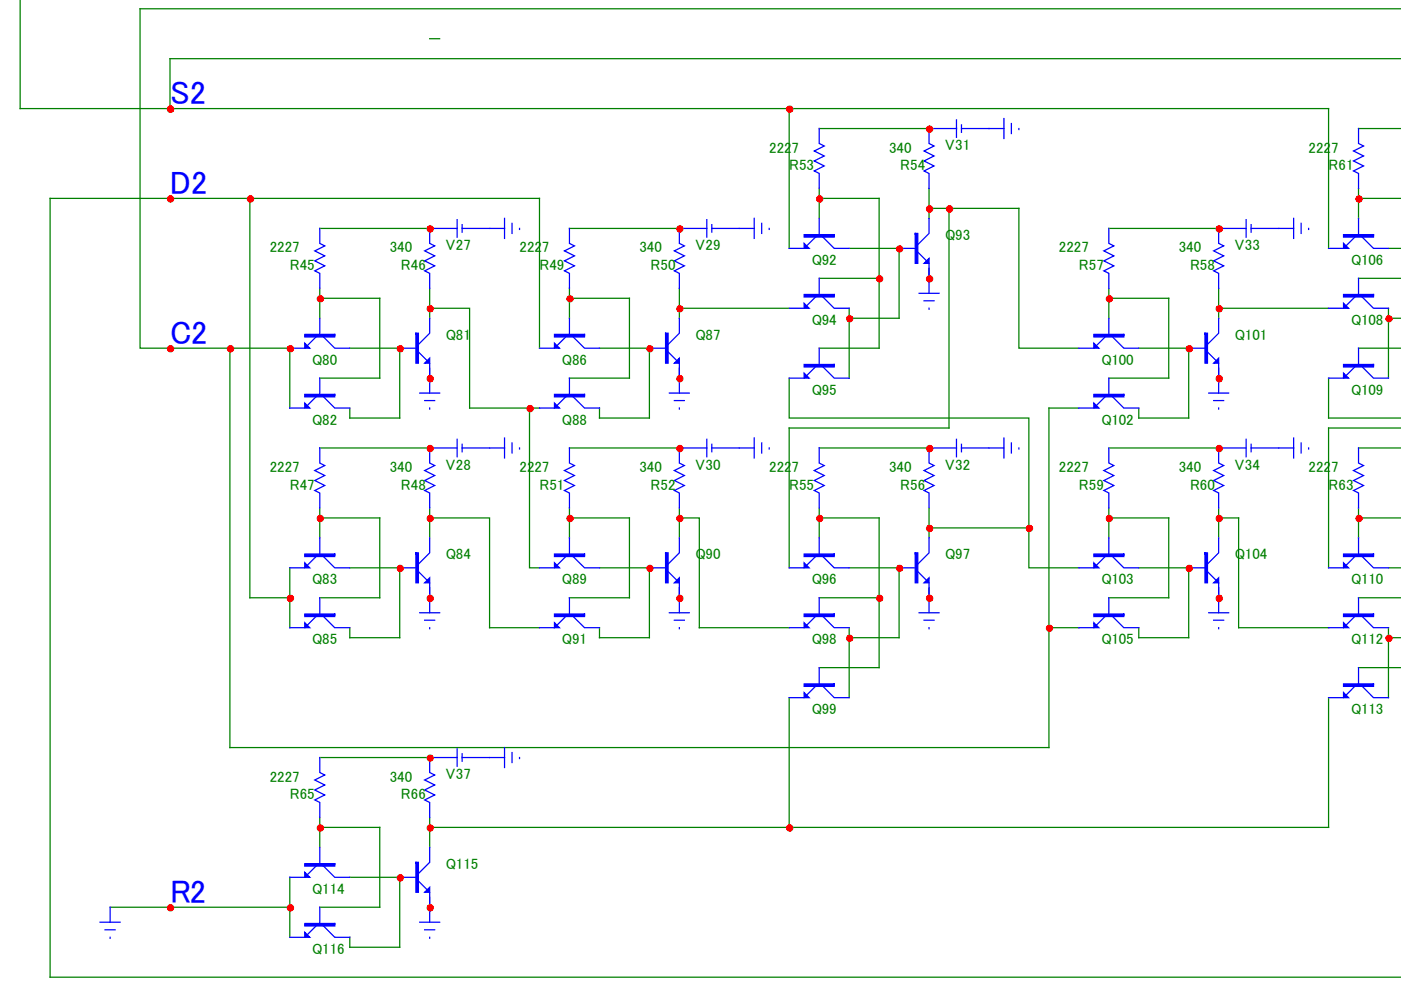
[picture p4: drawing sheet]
<svg xmlns="http://www.w3.org/2000/svg" width="297mm" height="210mm" viewBox="0 0 297 210" stroke-linecap="round" stroke-linejoin="round" font-family="sans-serif">
<g fill="none" stroke="#008000" stroke-width=".26">
<path d="M4.3 -.1v23.1h31.7M91.1 8.2h2.1M297.1 1.9h-267.4v72h31.7v12.7M297.1 12.4h-261.1v10.6M36 23h245.7v29.7M167.3 23v29.7M173.7 40v6.3M173.7 27.3h23.3M197 40v6.3M288 27.3h9.1M288 40v6.3M53 42.1h61.4v31.8"/>
<path d="M67.8 48.5h23.3M120.7 48.5h23.3M173.7 59h12.7v14.9h-12.7M173.7 42.1h12.7v16.9M180 52.7h10.6v14.8h-10.6M197 44.2h19v29.7h12.7M197 56.9v2.1M201.2 44.2v46.6h-33.9v29.6M235.1 48.5h23.3M288 42.1h9.1M288 59h9.1M294.4 52.7h2.7"/>
<path d="M48.7 73.9v84.7h173.7v-72h6.3M67.8 61.2v6.3M67.8 63.3h12.7v16.9h-12.7M74.2 73.9h10.5v14.8h-10.5v-2.1M91.1 65.4h8.5v21.2h12.7v33.8h2.1M91.1 61.2v6.3M91.1 78.1v2.1M120.7 63.3h12.8v16.9h-12.8M120.7 61.2v6.3M127.1 73.9h10.6v14.8h-10.6v-2.1M144 61.2v6.3M144 78.1v2.1"/>
<path d="M144 65.4h23.3M180 65.4v14.8M235.1 63.3h12.7v16.9h-12.7M235.1 61.2v6.3M241.4 73.9h10.6v14.8h-10.6v-2.1M258.4 65.4h23.3M258.4 61.2v6.3M258.4 78.1v2.1M288 73.9h9.1M294.4 67.5h2.7M294.4 65.4v14.8M67.8 95h23.3"/>
<path d="M112.3 86.6h2.1M120.7 95h23.3M167.3 80.2v8.5h50.8v23.3M173.7 95h23.3M235.1 95h23.3M281.7 80.2v8.5h15.4M288 95h9.1M297.1 90.8h-15.4v29.6M67.8 107.7v6.4M67.8 109.9h12.7v16.9h-12.7M91.1 109.9h12.7v23.2h10.6M91.1 107.7v6.4"/>
<path d="M120.7 109.9h12.8v16.9h-12.8M120.7 107.7v6.4M144 109.9h4.3v23.2h19M144 107.7v6.4M173.7 109.9h12.7v16.9M173.7 107.7v6.4M197 107.7v4.3h21.1M197 112v2.1M218.1 112v8.4h10.6M235.1 109.9h12.7v16.9h-12.7M235.1 107.7v6.4M258.4 107.7v2.2h4.2v23.2h19.1"/>
<path d="M258.4 109.9v4.2M288 109.9h9.1M288 107.7v6.4M61.4 133.1v-6.3h-8.4v-84.7h-42.4v165.2h286.5M61.4 120.4v6.4M74.2 120.4h10.5v14.9h-10.5v-2.2M91.1 124.7v2.1M127.1 120.4h10.6v14.9h-10.6v-2.2M144 124.7v2.1M173.7 126.8h12.7v14.8h-12.7M180 120.4h10.6v14.9h-10.6M180 133.1v14.9"/>
<path d="M197 124.7v2.1M222.4 133.1h6.3M241.4 120.4h10.6v14.9h-10.6v-2.2M258.4 124.7v2.1M288 126.8h9.1M294.4 120.4h2.7M294.4 135.3h2.7M294.4 133.1v14.9M167.3 148v27.5M281.7 148v27.5h-114.4M288 141.6h9.1M67.8 173.4v6.3"/>
<path d="M67.8 175.5h12.7v16.9h-12.7M67.8 160.7h23.3M91.1 173.4v2.1h76.2M91.1 175.5v4.2M23.3 192.4h38.1M61.4 186.1v12.7M74.2 186.1h10.5v14.8h-10.5v-2.1M91.1 190.3v2.1"/>
</g>
<g fill="none" stroke="#00f" stroke-width=".26">
<path d="M173.7 27.3v3.1l1 .6-2.1 1 2.1 1.1-2.1 1 2.1 1.1-2.1 1.1 1.1 .5v3.2M202.8 27.3h-5.8v3.1l1 .6-2.1 1 2.1 1.1-2.1 1 2.1 1.1-2.1 1.1 1.1 .5v3.2M202.8 25.4v3.7M203.9 26.5v1.6M203.9 27.3h8.9M212.8 25.1v4.3M214.4 26.2v2.1M216 27.3h.1M288 27.3v3.1l1.1 .6-2.1 1 2.1 1.1-2.1 1 2.1 1.1-2.1 1.1 1 .5v3.2M67.8 48.5v3.1l1.1 .6-2.2 1 2.2 1.1-2.2 1 2.2 1.1-2.2 1 1.1 .6v3.2M96.9 48.5h-5.8v3.1l1.1 .6-2.2 1 2.2 1.1-2.2 1 2.2 1.1-2.2 1 1.1 .6v3.2M96.9 46.6v3.7"/>
<path d="M98 47.6v1.6M98 48.5h9M107 46.3v4.3M108.6 47.4v2.1M110.1 48.5h.1M120.7 48.5v3.1l1.1 .6-2.1 1 2.1 1.1-2.1 1 2.1 1.1-2.1 1 1 .6v3.2M149.9 48.5h-5.9v3.1l1.1 .6-2.1 1 2.1 1.1-2.1 1 2.1 1.1-2.1 1 1 .6v3.2M149.9 46.6v3.7M150.9 48.5h9M150.9 47.6v1.6M159.9 46.3v4.3M161.5 47.4v2.1"/>
<path d="M163.1 48.5h.1M173.2 50l-2.7 2.7h-3.2M173.7 59v3.5M173.7 46.3v3.5M174.2 50l2.7 2.7h3.1M190.6 52.7h3.5M194.3 53.2l2.7 2.7v6.3M197 46.3v3.2l-2.7 2.7M235.1 48.5v3.1l1.1 .6-2.2 1 2.2 1.1-2.2 1 2.2 1.1-2.2 1 1.1 .6v3.2M264.2 48.5h-5.8v3.1l1 .6-2.1 1 2.1 1.1-2.1 1 2.1 1.1-2.1 1 1.1 .6v3.2M264.2 46.6v3.7M265.3 47.6v1.6"/>
<path d="M274.3 46.3v4.3M274.3 48.5h-9M275.9 47.4v2.1M277.4 48.5h.1M287.5 50l-2.6 2.7h-3.2M288 46.3v3.5M288 59v3.5M288.6 50l2.6 2.7h3.2M67.3 71.2l-2.7 2.7h-3.2M67.8 67.5v3.4M68.3 71.2l2.7 2.7h3.2M84.7 73.9h3.5"/>
<path d="M88.5 74.4l2.6 2.6v6.4M91.1 67.5v3.2l-2.6 2.6M120.2 71.2l-2.6 2.7h-3.2M120.7 67.5v3.4M121.3 71.2l2.6 2.7h3.2M137.7 73.9h3.4M141.4 74.4l2.6 2.6v6.4M144 67.5v3.2l-2.6 2.6M173.2 62.7l-2.7 2.7h-3.2M173.2 77.6l-2.7 2.6h-3.2M173.7 73.9v3.4M174.2 62.7l2.7 2.7h3.1"/>
<path d="M174.2 77.6l2.7 2.6h3.1M194.9 62.2h4.2M195.9 63.8h2.1M197 65.4h.1M234.6 71.2l-2.7 2.7h-3.2M235.1 67.5v3.4M235.6 71.2l2.7 2.7h3.1M252 73.9h3.5M255.7 74.4l2.7 2.6v6.4M258.4 67.5v3.2l-2.7 2.6M287.5 62.7l-2.6 2.7h-3.2M287.5 77.6l-2.6 2.6h-3.2"/>
<path d="M288 73.9v3.4M288.6 62.7l2.6 2.7h3.2M288.6 77.6l2.6 2.6h3.2M67.3 83.9l-2.7 2.7h-3.2M67.8 95v3.2l1.1 .5-2.2 1.1 2.2 1.1-2.2 1 2.2 1.1-2.2 1 1.1 .6v3.1M67.8 80.2v3.5M68.3 83.9l2.7 2.7h3.2M89 83.4h4.2M90 85h2.2M91.1 86.6h.1M96.9 95h-5.8v3.2l1.1 .5-2.2 1.1 2.2 1.1-2.2 1 2.2 1.1-2.2 1 1.1 .6v3.1M96.9 93.2v3.7"/>
<path d="M98 94.2v1.6M98 95h9M107 92.9v4.2M108.6 94v2.1M110.1 95h.1M120.2 83.9l-2.6 2.7h-3.2M120.7 95v3.2l1.1 .5-2.1 1.1 2.1 1.1-2.1 1 2.1 1.1-2.1 1 1 .6v3.1M120.7 80.2v3.5M121.3 83.9l2.6 2.7h3.2M141.9 83.4h4.3M143 85h2.1M144 86.6h.1"/>
<path d="M149.9 95h-5.9v3.2l1.1 .5-2.1 1.1 2.1 1.1-2.1 1 2.1 1.1-2.1 1 1 .6v3.1M149.9 93.2v3.7M150.9 95h9M150.9 94.2v1.6M159.9 92.9v4.2M161.5 94v2.1M163.1 95h.1M173.7 95v3.2l1 .5-2.1 1.1 2.1 1.1-2.1 1 2.1 1.1-2.1 1 1.1 .6v3.1M202.8 95h-5.8v3.2l1 .5-2.1 1.1 2.1 1.1-2.1 1 2.1 1.1-2.1 1 1.1 .6v3.1M202.8 93.2v3.7M203.9 94.2v1.6M203.9 95h8.9"/>
<path d="M212.8 92.9v4.2M214.4 94v2.1M216 95h.1M234.6 83.9l-2.7 2.7h-3.2M235.1 95v3.2l1.1 .5-2.2 1.1 2.2 1.1-2.2 1 2.2 1.1-2.2 1 1.1 .6v3.1M235.1 80.2v3.5M235.6 83.9l2.7 2.7h3.1M256.3 83.4h4.2M257.3 85h2.1M258.4 86.6h.1M264.2 95h-5.8v3.2l1 .5-2.1 1.1 2.1 1.1-2.1 1 2.1 1.1-2.1 1 1.1 .6v3.1M264.2 93.2v3.7"/>
<path d="M265.3 94.2v1.6M274.3 92.9v4.2M274.3 95h-9M275.9 94v2.1M277.4 95h.1M288 95v3.2l1.1 .5-2.1 1.1 2.1 1.1-2.1 1 2.1 1.1-2.1 1 1 .6v3.1M67.3 117.8l-2.7 2.6h-3.2M67.8 114.1v3.4M68.3 117.8l2.7 2.6h3.2M91.1 114.1v3.2l-2.6 2.6M120.2 117.8l-2.6 2.6h-3.2M120.7 114.1v3.4"/>
<path d="M121.3 117.8l2.6 2.6h3.2M144 114.1v3.2l-2.6 2.6M173.2 117.8l-2.7 2.6h-3.2M173.7 114.1v3.4M174.2 117.8l2.7 2.6h3.1M197 114.1v3.2l-2.7 2.6M234.6 117.8l-2.7 2.6h-3.2M235.1 114.1v3.4M235.6 117.8l2.7 2.6h3.1M258.4 114.1v3.2l-2.7 2.6M287.5 117.8l-2.6 2.6h-3.2M288 114.1v3.4"/>
<path d="M288.6 117.8l2.6 2.6h3.2M67.3 130.5l-2.7 2.6h-3.2M67.8 126.8v3.4M68.3 130.5l2.7 2.6h3.2M84.7 120.4h3.5M88.5 121l2.6 2.6v6.4M89 130h4.2M90 131.6h2.2M91.1 133.1h.1M120.2 130.5l-2.6 2.6h-3.2M120.7 126.8v3.4M121.3 130.5l2.6 2.6h3.2"/>
<path d="M137.7 120.4h3.4M141.4 121l2.6 2.6v6.4M141.9 130h4.3M143 131.6h2.1M144 133.1h.1M173.2 130.5l-2.7 2.6h-3.2M173.7 126.8v3.4M174.2 130.5l2.7 2.6h3.1M190.6 120.4h3.5M194.3 121l2.7 2.6v6.4M194.9 130h4.2M195.9 131.6h2.1"/>
<path d="M197 133.1h.1M234.6 130.5l-2.7 2.6h-3.2M235.1 126.8v3.4M235.6 130.5l2.7 2.6h3.1M252 120.4h3.5M255.7 121l2.7 2.6v6.4M256.3 130h4.2M257.3 131.6h2.1M258.4 133.1h.1M287.5 130.5l-2.6 2.6h-3.2M288 126.8v3.4M288.6 130.5l2.6 2.6h3.2"/>
<path d="M96.9 158.8v3.7M98 159.9v1.6M107 158.6v4.2M108.6 159.6v2.1M173.2 145.3l-2.7 2.7h-3.2M173.7 141.6v3.5M174.2 145.3l2.7 2.7h3.1M287.5 145.3l-2.6 2.7h-3.2M288 141.6v3.5M288.6 145.3l2.6 2.7h3.2M67.8 160.7v3.2l1.1 .5-2.2 1 2.2 1.1-2.2 1.1 2.2 1-2.2 1.1 1.1 .5v3.2M67.8 179.7v3.5"/>
<path d="M91.1 179.7v3.2l-2.6 2.6M96.9 160.7h-5.8v3.2l1.1 .5-2.2 1 2.2 1.1-2.2 1.1 2.2 1-2.2 1.1 1.1 .5v3.2M98 160.7h9M110.1 160.7h.1M21.2 195.6h4.3M22.3 197.2h2.1M23.3 198.8h.1M23.3 192.4v3.2M67.3 183.4l-2.7 2.7h-3.2M67.3 196.1l-2.7 2.7h-3.2M67.8 192.4v3.5M68.3 183.4l2.7 2.7h3.2"/>
<path d="M68.3 196.1l2.7 2.7h3.2M84.7 186.1h3.5M88.5 186.6l2.6 2.7v6.3M89 195.6h4.2M90 197.2h2.2M91.1 198.8h.1"/>
</g>
<g fill="#00f" stroke="#00f" stroke-width=".26">
<path d="M64.6 70.9v.6h6.4v-.6z" fill-rule="evenodd"/>
<path d="M64.6 72.8l1.1 1.1h-1.1z" fill-rule="evenodd"/>
<path d="M88.2 70.7h.5v6.3h-.5z" fill-rule="evenodd"/>
<path d="M91.1 76v1h-1.1z" fill-rule="evenodd"/>
<path d="M64.6 83.7v.5h6.4v-.5z" fill-rule="evenodd"/>
<path d="M64.6 85.5l1.1 1.1h-1.1z" fill-rule="evenodd"/>
<path d="M64.6 117.5v.5h6.4v-.5z" fill-rule="evenodd"/>
<path d="M64.6 119.4l1.1 1h-1.1z" fill-rule="evenodd"/>
<path d="M88.2 117.3h.5v6.3h-.5z" fill-rule="evenodd"/>
<path d="M91.1 122.6v1h-1.1z" fill-rule="evenodd"/>
<path d="M64.6 130.2v.6h6.4v-.6z" fill-rule="evenodd"/>
<path d="M64.6 132.1l1.1 1h-1.1z" fill-rule="evenodd"/>
<path d="M117.6 70.9v.6h6.3v-.6z" fill-rule="evenodd"/>
<path d="M117.6 72.8l1 1.1h-1z" fill-rule="evenodd"/>
<path d="M141.1 70.7h.5v6.3h-.5z" fill-rule="evenodd"/>
<path d="M144 76v1h-1z" fill-rule="evenodd"/>
<path d="M117.6 83.7v.5h6.3v-.5z" fill-rule="evenodd"/>
<path d="M117.6 85.5l1 1.1h-1z" fill-rule="evenodd"/>
<path d="M117.6 117.5v.5h6.3v-.5z" fill-rule="evenodd"/>
<path d="M117.6 119.4l1 1h-1z" fill-rule="evenodd"/>
<path d="M141.1 117.3h.5v6.3h-.5z" fill-rule="evenodd"/>
<path d="M144 122.6v1h-1z" fill-rule="evenodd"/>
<path d="M117.6 130.2v.6h6.3v-.6z" fill-rule="evenodd"/>
<path d="M117.6 132.1l1 1h-1z" fill-rule="evenodd"/>
<path d="M170.5 49.8v.5h6.4v-.5z" fill-rule="evenodd"/>
<path d="M170.5 51.6l1.1 1.1h-1.1z" fill-rule="evenodd"/>
<path d="M194.1 49.5h.5v6.4h-.5z" fill-rule="evenodd"/>
<path d="M195.9 55.9l1.1-1.1v1.1z" fill-rule="evenodd"/>
<path d="M170.5 62.5v.5h6.4v-.5z" fill-rule="evenodd"/>
<path d="M170.5 64.3l1.1 1.1h-1.1z" fill-rule="evenodd"/>
<path d="M170.5 77.3v.5h6.4v-.5z" fill-rule="evenodd"/>
<path d="M170.5 79.1l1.1 1.1h-1.1z" fill-rule="evenodd"/>
<path d="M170.5 117.5v.5h6.4v-.5z" fill-rule="evenodd"/>
<path d="M170.5 119.4l1.1 1h-1.1z" fill-rule="evenodd"/>
<path d="M194.1 117.3h.5v6.3h-.5z" fill-rule="evenodd"/>
<path d="M197 122.6v1h-1.1z" fill-rule="evenodd"/>
<path d="M170.5 130.2v.6h6.4v-.6z" fill-rule="evenodd"/>
<path d="M170.5 132.1l1.1 1h-1.1z" fill-rule="evenodd"/>
<path d="M170.5 145.1v.5h6.4v-.5z" fill-rule="evenodd"/>
<path d="M170.5 146.9l1.1 1.1h-1.1z" fill-rule="evenodd"/>
<path d="M231.9 70.9v.6h6.4v-.6z" fill-rule="evenodd"/>
<path d="M231.9 72.8l1.1 1.1h-1.1z" fill-rule="evenodd"/>
<path d="M255.5 70.7h.5v6.3h-.5z" fill-rule="evenodd"/>
<path d="M258.4 76v1h-1.1z" fill-rule="evenodd"/>
<path d="M231.9 83.7v.5h6.4v-.5z" fill-rule="evenodd"/>
<path d="M231.9 85.5l1.1 1.1h-1.1z" fill-rule="evenodd"/>
<path d="M231.9 117.5v.5h6.4v-.5z" fill-rule="evenodd"/>
<path d="M231.9 119.4l1.1 1h-1.1z" fill-rule="evenodd"/>
<path d="M255.5 117.3h.5v6.3h-.5z" fill-rule="evenodd"/>
<path d="M258.4 122.6v1h-1.1z" fill-rule="evenodd"/>
<path d="M231.9 130.2v.6h6.4v-.6z" fill-rule="evenodd"/>
<path d="M231.9 132.1l1.1 1h-1.1z" fill-rule="evenodd"/>
<path d="M284.9 49.8v.5h6.3v-.5z" fill-rule="evenodd"/>
<path d="M284.9 51.6l1 1.1h-1z" fill-rule="evenodd"/>
<path d="M284.9 62.5v.5h6.3v-.5z" fill-rule="evenodd"/>
<path d="M284.9 64.3l1 1.1h-1z" fill-rule="evenodd"/>
<path d="M284.9 77.3v.5h6.3v-.5z" fill-rule="evenodd"/>
<path d="M284.9 79.1l1 1.1h-1z" fill-rule="evenodd"/>
<path d="M284.9 117.5v.5h6.3v-.5z" fill-rule="evenodd"/>
<path d="M284.9 119.4l1 1h-1z" fill-rule="evenodd"/>
<path d="M284.9 130.2v.6h6.3v-.6z" fill-rule="evenodd"/>
<path d="M284.9 132.1l1 1h-1z" fill-rule="evenodd"/>
<path d="M284.9 145.1v.5h6.3v-.5z" fill-rule="evenodd"/>
<path d="M284.9 146.9l1 1.1h-1z" fill-rule="evenodd"/>
<path d="M64.6 183.2v.5h6.4v-.5z" fill-rule="evenodd"/>
<path d="M64.6 185l1.1 1.1h-1.1z" fill-rule="evenodd"/>
<path d="M88.2 182.9h.5v6.4h-.5z" fill-rule="evenodd"/>
<path d="M91.1 188.2v1.1h-1.1z" fill-rule="evenodd"/>
<path d="M64.6 195.9v.5h6.4v-.5z" fill-rule="evenodd"/>
<path d="M64.6 197.7l1.1 1.1h-1.1z" fill-rule="evenodd"/>
</g>
<g fill="#f00" stroke="#f00" stroke-width=".26">
<circle cx="36.2" cy="23.2" r=".65"/>
<circle cx="167.4" cy="23.2" r=".66"/>
<circle cx="197.1" cy="27.4" r=".66"/>
<circle cx="53.1" cy="42.2" r=".66"/>
<circle cx="173.8" cy="42.2" r=".65"/>
<circle cx="288.1" cy="42.2" r=".65"/>
<circle cx="197.1" cy="44.3" r=".66"/>
<circle cx="201.3" cy="44.3" r=".66"/>
<circle cx="91.2" cy="48.6" r=".65"/>
<circle cx="144.1" cy="48.6" r=".65"/>
<circle cx="258.5" cy="48.6" r=".66"/>
<circle cx="190.7" cy="52.8" r=".65"/>
<circle cx="186.5" cy="59.1" r=".65"/>
<circle cx="197.1" cy="59.2" r=".65"/>
<circle cx="67.9" cy="63.4" r=".65"/>
<circle cx="120.9" cy="63.4" r=".65"/>
<circle cx="235.2" cy="63.4" r=".65"/>
<circle cx="91.2" cy="65.5" r=".65"/>
<circle cx="144.2" cy="65.5" r=".65"/>
<circle cx="258.5" cy="65.5" r=".65"/>
<circle cx="180.2" cy="67.6" r=".65"/>
<circle cx="294.5" cy="67.6" r=".65"/>
<circle cx="48.9" cy="74" r=".66"/>
<circle cx="61.6" cy="74" r=".66"/>
<circle cx="84.9" cy="74" r=".65"/>
<circle cx="137.8" cy="74" r=".65"/>
<circle cx="252.2" cy="74" r=".66"/>
<circle cx="91.2" cy="80.3" r=".65"/>
<circle cx="144.1" cy="80.3" r=".65"/>
<circle cx="258.5" cy="80.3" r=".66"/>
<circle cx="112.4" cy="86.7" r=".66"/>
<circle cx="91.2" cy="95.1" r=".65"/>
<circle cx="144.1" cy="95.1" r=".65"/>
<circle cx="197.1" cy="95.1" r=".66"/>
<circle cx="258.5" cy="95.1" r=".66"/>
<circle cx="67.9" cy="110" r=".65"/>
<circle cx="91.2" cy="110" r=".65"/>
<circle cx="120.9" cy="110" r=".65"/>
<circle cx="144.2" cy="110" r=".65"/>
<circle cx="173.8" cy="110" r=".65"/>
<circle cx="235.2" cy="110" r=".65"/>
<circle cx="258.5" cy="110" r=".65"/>
<circle cx="288.1" cy="110" r=".65"/>
<circle cx="197.1" cy="112.1" r=".65"/>
<circle cx="218.3" cy="112.1" r=".65"/>
<circle cx="84.9" cy="120.6" r=".65"/>
<circle cx="137.8" cy="120.6" r=".65"/>
<circle cx="190.7" cy="120.6" r=".65"/>
<circle cx="252.2" cy="120.6" r=".65"/>
<circle cx="61.6" cy="126.9" r=".66"/>
<circle cx="91.2" cy="126.9" r=".65"/>
<circle cx="144.1" cy="126.9" r=".65"/>
<circle cx="186.5" cy="126.9" r=".65"/>
<circle cx="197.1" cy="126.9" r=".66"/>
<circle cx="258.5" cy="126.9" r=".66"/>
<circle cx="222.5" cy="133.3" r=".65"/>
<circle cx="180.1" cy="135.4" r=".65"/>
<circle cx="294.5" cy="135.4" r=".65"/>
<circle cx="91.2" cy="160.8" r=".65"/>
<circle cx="67.9" cy="175.6" r=".66"/>
<circle cx="91.2" cy="175.6" r=".65"/>
<circle cx="167.4" cy="175.6" r=".66"/>
<circle cx="84.9" cy="186.2" r=".65"/>
<circle cx="61.6" cy="192.6" r=".66"/>
<circle cx="91.2" cy="192.5" r=".65"/>
<circle cx="36.2" cy="74" r=".65"/>
<circle cx="36.2" cy="42.2" r=".65"/>
<circle cx="36.2" cy="192.5" r=".65"/>
</g>
<g font-size="6.9" fill="#00f">
<text x="36" y="22.1">S2</text>
<text x="36" y="41.1">D2</text>
<text x="36" y="72.9">C2</text>
<text x="36" y="191.5">R2</text>
</g>
<g font-size="3.2" fill="#008000">
<text x="163.1" y="32.4">2227</text>
<text x="188.5" y="32.4">340</text>
<text x="200.4" y="31.9">V31</text>
<text x="277.4" y="32.4">2227</text>
<text x="167.3" y="36.1">R53</text>
<text x="190.9" y="36.1">R54</text>
<text x="281.7" y="36.1">R61</text>
<text x="57.2" y="53.6">2227</text>
<text x="82.6" y="53.6">340</text>
<text x="94.5" y="53">V27</text>
<text x="110.1" y="53.6">2227</text>
<text x="135.6" y="53.6">340</text>
<text x="147.5" y="53">V29</text>
<text x="200.4" y="50.9">Q93</text>
<text x="224.5" y="53.6">2227</text>
<text x="249.9" y="53.6">340</text>
<text x="261.8" y="53">V33</text>
<text x="61.4" y="57.3">R45</text>
<text x="85" y="57.3">R46</text>
<text x="114.4" y="57.3">R49</text>
<text x="137.9" y="57.3">R50</text>
<text x="172.1" y="56.2">Q92</text>
<text x="228.7" y="57.3">R57</text>
<text x="252.3" y="57.3">R58</text>
<text x="286.4" y="56.2">Q106</text>
<text x="172.1" y="68.9">Q94</text>
<text x="286.4" y="68.9">Q108</text>
<text x="66.2" y="77.4">Q80</text>
<text x="94.5" y="72.1">Q81</text>
<text x="119.1" y="77.4">Q86</text>
<text x="147.5" y="72.1">Q87</text>
<text x="233.5" y="77.4">Q100</text>
<text x="261.8" y="72.1">Q101</text>
<text x="172.1" y="83.7">Q95</text>
<text x="286.4" y="83.7">Q109</text>
<text x="66.2" y="90.1">Q82</text>
<text x="119.1" y="90.1">Q88</text>
<text x="233.5" y="90.1">Q102</text>
<text x="57.2" y="100.1">2227</text>
<text x="82.6" y="100.1">340</text>
<text x="94.5" y="99.6">V28</text>
<text x="110.1" y="100.1">2227</text>
<text x="135.6" y="100.1">340</text>
<text x="147.5" y="99.6">V30</text>
<text x="163.1" y="100.1">2227</text>
<text x="188.5" y="100.1">340</text>
<text x="200.4" y="99.6">V32</text>
<text x="224.5" y="100.1">2227</text>
<text x="249.9" y="100.1">340</text>
<text x="261.8" y="99.6">V34</text>
<text x="277.4" y="100.1">2227</text>
<text x="61.4" y="103.8">R47</text>
<text x="85" y="103.8">R48</text>
<text x="114.4" y="103.8">R51</text>
<text x="137.9" y="103.8">R52</text>
<text x="167.3" y="103.8">R55</text>
<text x="190.9" y="103.8">R56</text>
<text x="228.7" y="103.8">R59</text>
<text x="252.3" y="103.8">R60</text>
<text x="281.7" y="103.8">R63</text>
<text x="94.5" y="118.7">Q84</text>
<text x="147.5" y="118.7">Q90</text>
<text x="200.4" y="118.7">Q97</text>
<text x="261.8" y="118.7">Q104</text>
<text x="66.2" y="124">Q83</text>
<text x="119.1" y="124">Q89</text>
<text x="172.1" y="124">Q96</text>
<text x="233.5" y="124">Q103</text>
<text x="286.4" y="124">Q110</text>
<text x="66.2" y="136.7">Q85</text>
<text x="119.1" y="136.7">Q91</text>
<text x="172.1" y="136.7">Q98</text>
<text x="233.5" y="136.7">Q105</text>
<text x="286.4" y="136.7">Q112</text>
<text x="172.1" y="151.5">Q99</text>
<text x="286.4" y="151.5">Q113</text>
<text x="57.2" y="165.8">2227</text>
<text x="82.6" y="165.8">340</text>
<text x="94.5" y="165.2">V37</text>
<text x="61.4" y="169.5">R65</text>
<text x="85" y="169.5">R66</text>
<text x="94.5" y="184.3">Q115</text>
<text x="66.2" y="189.6">Q114</text>
<text x="66.2" y="202.3">Q116</text>
</g>
</svg>
